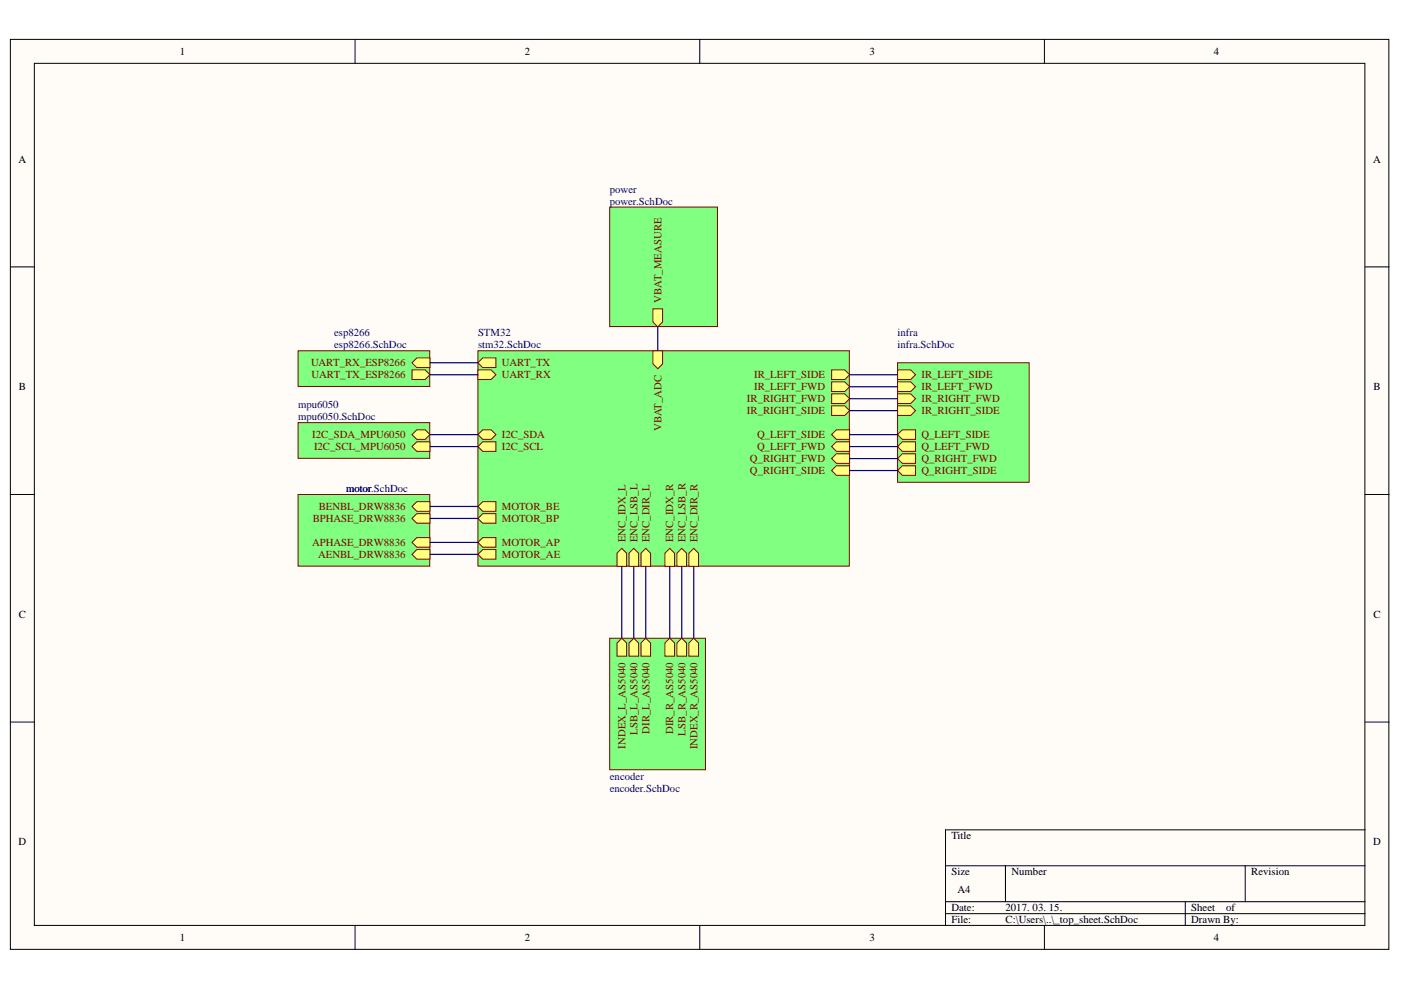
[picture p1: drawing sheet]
<svg xmlns="http://www.w3.org/2000/svg" width="297mm" height="210mm" viewBox="0 0 297 210" stroke-linecap="round" stroke-linejoin="round" font-family="sans-serif">
<g fill="#fffcf8" stroke="#000" stroke-width=".21">
<path d="M2.2 8.4h292.3v192.9h-292.3z"/>
<path d="M7.3 13.4h282.1v182.8h-282.1z"/>
</g>
<g fill="none" stroke="#000" stroke-width=".21">
<path d="M75.3 8.4v5M148.4 8.4v5M221.4 8.4v5M2.2 56.6h5.1M289.4 56.6h5.1M2.2 104.8h5.1M289.4 104.8h5.1M2.2 153.1h5.1M289.4 153.1h5.1M289.4 175.9h-88.9v20.4M75.3 196.3v5M148.4 196.3v5"/>
<path d="M200.5 183.6h88.9M200.5 191.2h88.9M200.5 193.7h88.9M213.2 183.6v7.6M221.4 196.3v5M251.3 191.2v5.1M264 183.6v7.6"/>
</g>
<path d="M101.3 74.4h78.8v45.6h-78.8z" fill="#80ff80" stroke="#800000" stroke-width=".21"/>
<path d="M101.3 76.9l1-1h2.8v2h-2.8z" fill-rule="evenodd" fill="#ffff80"/>
<path d="M101.3 76.9l1-1h2.8v2h-2.8z" fill="none" stroke="#800000" stroke-width=".21"/>
<path d="M101.3 92.1l1-1h1.8l1 1-1 1.1h-1.8z" fill-rule="evenodd" fill="#ffff80"/>
<path d="M101.3 92.1l1-1h1.8l1 1-1 1.1h-1.8z" fill="none" stroke="#800000" stroke-width=".21"/>
<path d="M101.3 78.4h2.8l1 1.1-1 1h-2.8z" fill-rule="evenodd" fill="#ffff80"/>
<path d="M101.3 78.4h2.8l1 1.1-1 1h-2.8z" fill="none" stroke="#800000" stroke-width=".21"/>
<path d="M101.3 94.7l1-1h2.8v2h-2.8z" fill-rule="evenodd" fill="#ffff80"/>
<path d="M101.3 94.7l1-1h2.8v2h-2.8z" fill="none" stroke="#800000" stroke-width=".21"/>
<path d="M101.3 117.5l1-1h2.8v2.1h-2.8z" fill-rule="evenodd" fill="#ffff80"/>
<path d="M101.3 117.5l1-1h2.8v2.1h-2.8z" fill="none" stroke="#800000" stroke-width=".21"/>
<path d="M101.3 107.4l1-1h2.8v2h-2.8z" fill-rule="evenodd" fill="#ffff80"/>
<path d="M101.3 107.4l1-1h2.8v2h-2.8z" fill="none" stroke="#800000" stroke-width=".21"/>
<path d="M101.3 109.9l1-1h2.8v2h-2.8z" fill-rule="evenodd" fill="#ffff80"/>
<path d="M101.3 109.9l1-1h2.8v2h-2.8z" fill="none" stroke="#800000" stroke-width=".21"/>
<path d="M101.3 115l1-1h2.8v2h-2.8z" fill-rule="evenodd" fill="#ffff80"/>
<path d="M101.3 115l1-1h2.8v2h-2.8z" fill="none" stroke="#800000" stroke-width=".21"/>
<path d="M176.3 97.2l1-1h2.8v2h-2.8z" fill-rule="evenodd" fill="#ffff80"/>
<path d="M176.3 97.2l1-1h2.8v2h-2.8z" fill="none" stroke="#800000" stroke-width=".21"/>
<path d="M176.3 99.8l1-1h2.8v2h-2.8z" fill-rule="evenodd" fill="#ffff80"/>
<path d="M176.3 99.8l1-1h2.8v2h-2.8z" fill="none" stroke="#800000" stroke-width=".21"/>
<path d="M176.3 94.7l1-1h2.8v2h-2.8z" fill-rule="evenodd" fill="#ffff80"/>
<path d="M176.3 94.7l1-1h2.8v2h-2.8z" fill="none" stroke="#800000" stroke-width=".21"/>
<path d="M176.3 92.1l1-1h2.8v2.1h-2.8z" fill-rule="evenodd" fill="#ffff80"/>
<path d="M176.3 92.1l1-1h2.8v2.1h-2.8z" fill="none" stroke="#800000" stroke-width=".21"/>
<path d="M176.3 78.4h2.8l1 1.1-1 1h-2.8z" fill-rule="evenodd" fill="#ffff80"/>
<path d="M176.3 78.4h2.8l1 1.1-1 1h-2.8z" fill="none" stroke="#800000" stroke-width=".21"/>
<path d="M176.3 81h2.8l1 1-1 1h-2.8z" fill-rule="evenodd" fill="#ffff80"/>
<path d="M176.3 81h2.8l1 1-1 1h-2.8z" fill="none" stroke="#800000" stroke-width=".21"/>
<path d="M176.3 83.5h2.8l1 1-1 1h-2.8z" fill-rule="evenodd" fill="#ffff80"/>
<path d="M176.3 83.5h2.8l1 1-1 1h-2.8z" fill="none" stroke="#800000" stroke-width=".21"/>
<path d="M176.3 86.1h2.8l1 1-1 1h-2.8z" fill-rule="evenodd" fill="#ffff80"/>
<path d="M176.3 86.1h2.8l1 1-1 1h-2.8z" fill="none" stroke="#800000" stroke-width=".21"/>
<path d="M130.8 117.3l1-1 1.1 1v2.8h-2.1z" fill-rule="evenodd" fill="#ffff80"/>
<path d="M130.8 117.3l1-1 1.1 1v2.8h-2.1z" fill="none" stroke="#800000" stroke-width=".21"/>
<path d="M133.4 117.3l1-1 1 1v2.8h-2z" fill-rule="evenodd" fill="#ffff80"/>
<path d="M133.4 117.3l1-1 1 1v2.8h-2z" fill="none" stroke="#800000" stroke-width=".21"/>
<path d="M135.9 117.3l1-1 1 1v2.8h-2z" fill-rule="evenodd" fill="#ffff80"/>
<path d="M135.9 117.3l1-1 1 1v2.8h-2z" fill="none" stroke="#800000" stroke-width=".21"/>
<path d="M141 117.3l1-1 1 1v2.8h-2z" fill-rule="evenodd" fill="#ffff80"/>
<path d="M141 117.3l1-1 1 1v2.8h-2z" fill="none" stroke="#800000" stroke-width=".21"/>
<path d="M143.5 117.3l1-1 1.1 1v2.8h-2.1z" fill-rule="evenodd" fill="#ffff80"/>
<path d="M143.5 117.3l1-1 1.1 1v2.8h-2.1z" fill="none" stroke="#800000" stroke-width=".21"/>
<path d="M146.1 117.3l1-1 1 1v2.8h-2z" fill-rule="evenodd" fill="#ffff80"/>
<path d="M146.1 117.3l1-1 1 1v2.8h-2z" fill="none" stroke="#800000" stroke-width=".21"/>
<path d="M138.4 74.4h2.1v2.8l-1 1-1.1-1z" fill-rule="evenodd" fill="#ffff80"/>
<path d="M138.4 74.4h2.1v2.8l-1 1-1.1-1z" fill="none" stroke="#800000" stroke-width=".21"/>
<path d="M190.3 76.9h27.9v25.4h-27.9z" fill="#80ff80" stroke="#800000" stroke-width=".21"/>
<path d="M190.3 78.4h2.8l1 1.1-1 1h-2.8z" fill-rule="evenodd" fill="#ffff80"/>
<path d="M190.3 78.4h2.8l1 1.1-1 1h-2.8z" fill="none" stroke="#800000" stroke-width=".21"/>
<path d="M190.3 81h2.8l1 1-1 1h-2.8z" fill-rule="evenodd" fill="#ffff80"/>
<path d="M190.3 81h2.8l1 1-1 1h-2.8z" fill="none" stroke="#800000" stroke-width=".21"/>
<path d="M190.3 86.1h2.8l1 1-1 1h-2.8z" fill-rule="evenodd" fill="#ffff80"/>
<path d="M190.3 86.1h2.8l1 1-1 1h-2.8z" fill="none" stroke="#800000" stroke-width=".21"/>
<path d="M190.3 83.5h2.8l1 1-1 1h-2.8z" fill-rule="evenodd" fill="#ffff80"/>
<path d="M190.3 83.5h2.8l1 1-1 1h-2.8z" fill="none" stroke="#800000" stroke-width=".21"/>
<path d="M190.3 94.7l1-1h2.8v2h-2.8z" fill-rule="evenodd" fill="#ffff80"/>
<path d="M190.3 94.7l1-1h2.8v2h-2.8z" fill="none" stroke="#800000" stroke-width=".21"/>
<path d="M190.3 92.1l1-1h2.8v2.1h-2.8z" fill-rule="evenodd" fill="#ffff80"/>
<path d="M190.3 92.1l1-1h2.8v2.1h-2.8z" fill="none" stroke="#800000" stroke-width=".21"/>
<path d="M190.3 97.2l1-1h2.8v2h-2.8z" fill-rule="evenodd" fill="#ffff80"/>
<path d="M190.3 97.2l1-1h2.8v2h-2.8z" fill="none" stroke="#800000" stroke-width=".21"/>
<path d="M190.3 99.8l1-1h2.8v2h-2.8z" fill-rule="evenodd" fill="#ffff80"/>
<path d="M190.3 99.8l1-1h2.8v2h-2.8z" fill="none" stroke="#800000" stroke-width=".21"/>
<path d="M63.2 89.6h27.9v7.6h-27.9z" fill="#80ff80" stroke="#800000" stroke-width=".21"/>
<path d="M87.4 94.7l1-1h2.8v2h-2.8z" fill-rule="evenodd" fill="#ffff80"/>
<path d="M87.4 94.7l1-1h2.8v2h-2.8z" fill="none" stroke="#800000" stroke-width=".21"/>
<path d="M87.4 92.1l1-1h1.7l1.1 1-1.1 1.1h-1.7z" fill-rule="evenodd" fill="#ffff80"/>
<path d="M87.4 92.1l1-1h1.7l1.1 1-1.1 1.1h-1.7z" fill="none" stroke="#800000" stroke-width=".21"/>
<path d="M63.2 104.8h27.9v15.2h-27.9z" fill="#80ff80" stroke="#800000" stroke-width=".21"/>
<path d="M87.4 117.5l1-1h2.8v2.1h-2.8z" fill-rule="evenodd" fill="#ffff80"/>
<path d="M87.4 117.5l1-1h2.8v2.1h-2.8z" fill="none" stroke="#800000" stroke-width=".21"/>
<path d="M87.4 115l1-1h2.8v2h-2.8z" fill-rule="evenodd" fill="#ffff80"/>
<path d="M87.4 115l1-1h2.8v2h-2.8z" fill="none" stroke="#800000" stroke-width=".21"/>
<path d="M87.4 107.4l1-1h2.8v2h-2.8z" fill-rule="evenodd" fill="#ffff80"/>
<path d="M87.4 107.4l1-1h2.8v2h-2.8z" fill="none" stroke="#800000" stroke-width=".21"/>
<path d="M87.4 109.9l1-1h2.8v2h-2.8z" fill-rule="evenodd" fill="#ffff80"/>
<path d="M87.4 109.9l1-1h2.8v2h-2.8z" fill="none" stroke="#800000" stroke-width=".21"/>
<path d="M129.3 43.9h22.8v25.3h-22.8z" fill="#80ff80" stroke="#800000" stroke-width=".21"/>
<path d="M138.4 65.5h2.1v2.8l-1 1-1.1-1z" fill-rule="evenodd" fill="#ffff80"/>
<path d="M138.4 65.5h2.1v2.8l-1 1-1.1-1z" fill="none" stroke="#800000" stroke-width=".21"/>
<path d="M129.3 135.3h20.3v27.9h-20.3z" fill="#80ff80" stroke="#800000" stroke-width=".21"/>
<path d="M130.8 136.3l1-1 1.1 1v2.8h-2.1z" fill-rule="evenodd" fill="#ffff80"/>
<path d="M130.8 136.3l1-1 1.1 1v2.8h-2.1z" fill="none" stroke="#800000" stroke-width=".21"/>
<path d="M146.1 136.3l1-1 1 1v2.8h-2z" fill-rule="evenodd" fill="#ffff80"/>
<path d="M146.1 136.3l1-1 1 1v2.8h-2z" fill="none" stroke="#800000" stroke-width=".21"/>
<path d="M133.4 136.3l1-1 1 1v2.8h-2z" fill-rule="evenodd" fill="#ffff80"/>
<path d="M133.4 136.3l1-1 1 1v2.8h-2z" fill="none" stroke="#800000" stroke-width=".21"/>
<path d="M135.9 136.3l1-1 1 1v2.8h-2z" fill-rule="evenodd" fill="#ffff80"/>
<path d="M135.9 136.3l1-1 1 1v2.8h-2z" fill="none" stroke="#800000" stroke-width=".21"/>
<path d="M141 136.3l1-1 1 1v2.8h-2z" fill-rule="evenodd" fill="#ffff80"/>
<path d="M141 136.3l1-1 1 1v2.8h-2z" fill="none" stroke="#800000" stroke-width=".21"/>
<path d="M143.5 136.3l1-1 1.1 1v2.8h-2.1z" fill-rule="evenodd" fill="#ffff80"/>
<path d="M143.5 136.3l1-1 1.1 1v2.8h-2.1z" fill="none" stroke="#800000" stroke-width=".21"/>
<path d="M63.2 74.4h27.9v7.5h-27.9z" fill="#80ff80" stroke="#800000" stroke-width=".21"/>
<path d="M87.4 78.4h2.7l1.1 1.1-1.1 1h-2.7z" fill-rule="evenodd" fill="#ffff80"/>
<path d="M87.4 78.4h2.7l1.1 1.1-1.1 1h-2.7z" fill="none" stroke="#800000" stroke-width=".21"/>
<path d="M87.4 76.9l1-1h2.8v2h-2.8z" fill-rule="evenodd" fill="#ffff80"/>
<path d="M87.4 76.9l1-1h2.8v2h-2.8z" fill="none" stroke="#800000" stroke-width=".21"/>
<g fill="none" stroke="#000080" stroke-width=".25">
<path d="M91.2 79.5h10.1M91.2 76.9h10.1M139.5 69.3v5.1M180.1 79.5h10.2M91.2 92.1h10.1M91.2 94.7h10.1M180.1 92.1h10.2M180.1 94.7h10.2M180.1 82h10.2M180.1 84.5h10.2M180.1 87.1h10.2M180.1 97.2h10.2"/>
<path d="M180.1 99.8h10.2M91.2 107.4h10.1M91.2 109.9h10.1M91.2 115h10.1M91.2 117.5h10.1M131.8 120.1v15.2M134.4 120.1v15.2M136.9 120.1v15.2M142 120.1v15.2M144.5 120.1v15.2M147.1 120.1v15.2"/>
</g>
<g font-size="2.3">
<text x="38.2" y="11.7">1</text>
<text x="111.2" y="11.7">2</text>
<text x="184.3" y="11.7">3</text>
<text x="257.4" y="11.7">4</text>
<text x="3.9" y="34.5">A</text>
<text x="291.1" y="34.5">A</text>
<text x="4" y="82.8">B</text>
<text x="291.2" y="82.8">B</text>
<text x="4" y="131">C</text>
<text x="291.2" y="131">C</text>
<text x="3.9" y="179.2">D</text>
<text x="201.7" y="178">Title</text>
<text x="291.1" y="179.2">D</text>
<text x="201.7" y="185.6">Size</text>
<text x="214.5" y="185.6">Number</text>
<text x="265.3" y="185.6">Revision</text>
<text x="203" y="189.4">A4</text>
<text x="201.7" y="193.2">Date:</text>
<text x="201.7" y="195.8">File:</text>
<text x="213.2" y="193.2">2017. 03. 15.</text>
<text x="213.2" y="195.8">C:\Users\..\_top_sheet.SchDoc</text>
<text x="252.6" y="193.2">Sheet</text>
<text x="252.6" y="195.8">Drawn By:</text>
<text x="260" y="193.2">of</text>
<text x="38.2" y="199.6">1</text>
<text x="111.2" y="199.6">2</text>
<text x="184.3" y="199.6">3</text>
<text x="257.4" y="199.6">4</text>
</g>
<g font-size="2.3" fill="#000080">
<text x="129.3" y="40.9">power</text>
<text x="129.3" y="43.4">power.SchDoc</text>
<text x="70.8" y="71.3">esp8266</text>
<text x="101.3" y="71.3">STM32</text>
<text x="190.3" y="71.3">infra</text>
<text x="70.8" y="73.9">esp8266.SchDoc</text>
<text x="101.3" y="73.9">stm32.SchDoc</text>
<text x="190.3" y="73.9">infra.SchDoc</text>
<text x="63.2" y="86.6">mpu6050</text>
<text x="63.2" y="89.1">mpu6050.SchDoc</text>
<text x="73.4" y="104.4">motor.SchDoc</text>
<text x="129.3" y="165.3">encoder</text>
<text x="129.3" y="167.8">encoder.SchDoc</text>
</g>
<g font-size="2.3" fill="#800000">
<text x="140.2" y="64.2" transform="rotate(-90 140.2 64.2)">VBAT_MEASURE</text>
<text x="65.9" y="77.7">UART_RX_ESP8266</text>
<text x="106.4" y="77.7">UART_TX</text>
<text x="66.1" y="80.2">UART_TX_ESP8266</text>
<text x="106.4" y="80.2">UART_RX</text>
<text x="159.9" y="80.2">IR_LEFT_SIDE</text>
<text x="159.9" y="82.8">IR_LEFT_FWD</text>
<text x="195.4" y="80.2">IR_LEFT_SIDE</text>
<text x="195.4" y="82.8">IR_LEFT_FWD</text>
<text x="158.4" y="85.3">IR_RIGHT_FWD</text>
<text x="158.4" y="87.8">IR_RIGHT_SIDE</text>
<text x="195.4" y="87.8">IR_RIGHT_SIDE</text>
<text x="195.4" y="85.3">IR_RIGHT_FWD</text>
<text x="66.2" y="92.9">I2C_SDA_MPU6050</text>
<text x="66.6" y="95.5">I2C_SCL_MPU6050</text>
<text x="106.4" y="92.9">I2C_SDA</text>
<text x="106.4" y="95.5">I2C_SCL</text>
<text x="140.2" y="91.4" transform="rotate(-90 140.2 91.4)">VBAT_ADC</text>
<text x="160.5" y="95.5">Q_LEFT_FWD</text>
<text x="160.5" y="92.9">Q_LEFT_SIDE</text>
<text x="195.4" y="95.5">Q_LEFT_FWD</text>
<text x="195.4" y="92.9">Q_LEFT_SIDE</text>
<text x="159" y="98">Q_RIGHT_FWD</text>
<text x="159" y="100.5">Q_RIGHT_SIDE</text>
<text x="195.4" y="98">Q_RIGHT_FWD</text>
<text x="195.4" y="100.5">Q_RIGHT_SIDE</text>
<text x="66.3" y="110.7">BPHASE_DRW8836</text>
<text x="67.6" y="108.2">BENBL_DRW8836</text>
<text x="106.4" y="108.2">MOTOR_BE</text>
<text x="106.4" y="110.7">MOTOR_BP</text>
<text x="66.2" y="115.8">APHASE_DRW8836</text>
<text x="67.5" y="118.3">AENBL_DRW8836</text>
<text x="106.4" y="118.3">MOTOR_AE</text>
<text x="106.4" y="115.8">MOTOR_AP</text>
<text x="132.6" y="115" transform="rotate(-90 132.6 115)">ENC_IDX_L</text>
<text x="135.1" y="115" transform="rotate(-90 135.1 115)">ENC_LSB_L</text>
<text x="137.7" y="115" transform="rotate(-90 137.7 115)">ENC_DIR_L</text>
<text x="142.8" y="115" transform="rotate(-90 142.8 115)">ENC_IDX_R</text>
<text x="145.3" y="115" transform="rotate(-90 145.3 115)">ENC_LSB_R</text>
<text x="147.9" y="115" transform="rotate(-90 147.9 115)">ENC_DIR_R</text>
<text x="135.1" y="155.8" transform="rotate(-90 135.1 155.8)">LSB_L_AS5040</text>
<text x="137.7" y="155.5" transform="rotate(-90 137.7 155.5)">DIR_L_AS5040</text>
<text x="142.8" y="155.7" transform="rotate(-90 142.8 155.7)">DIR_R_AS5040</text>
<text x="145.3" y="156" transform="rotate(-90 145.3 156)">LSB_R_AS5040</text>
<text x="132.6" y="158.7" transform="rotate(-90 132.6 158.7)">INDEX_L_AS5040</text>
<text x="147.9" y="158.9" transform="rotate(-90 147.9 158.9)">INDEX_R_AS5040</text>
</g>
</svg>
